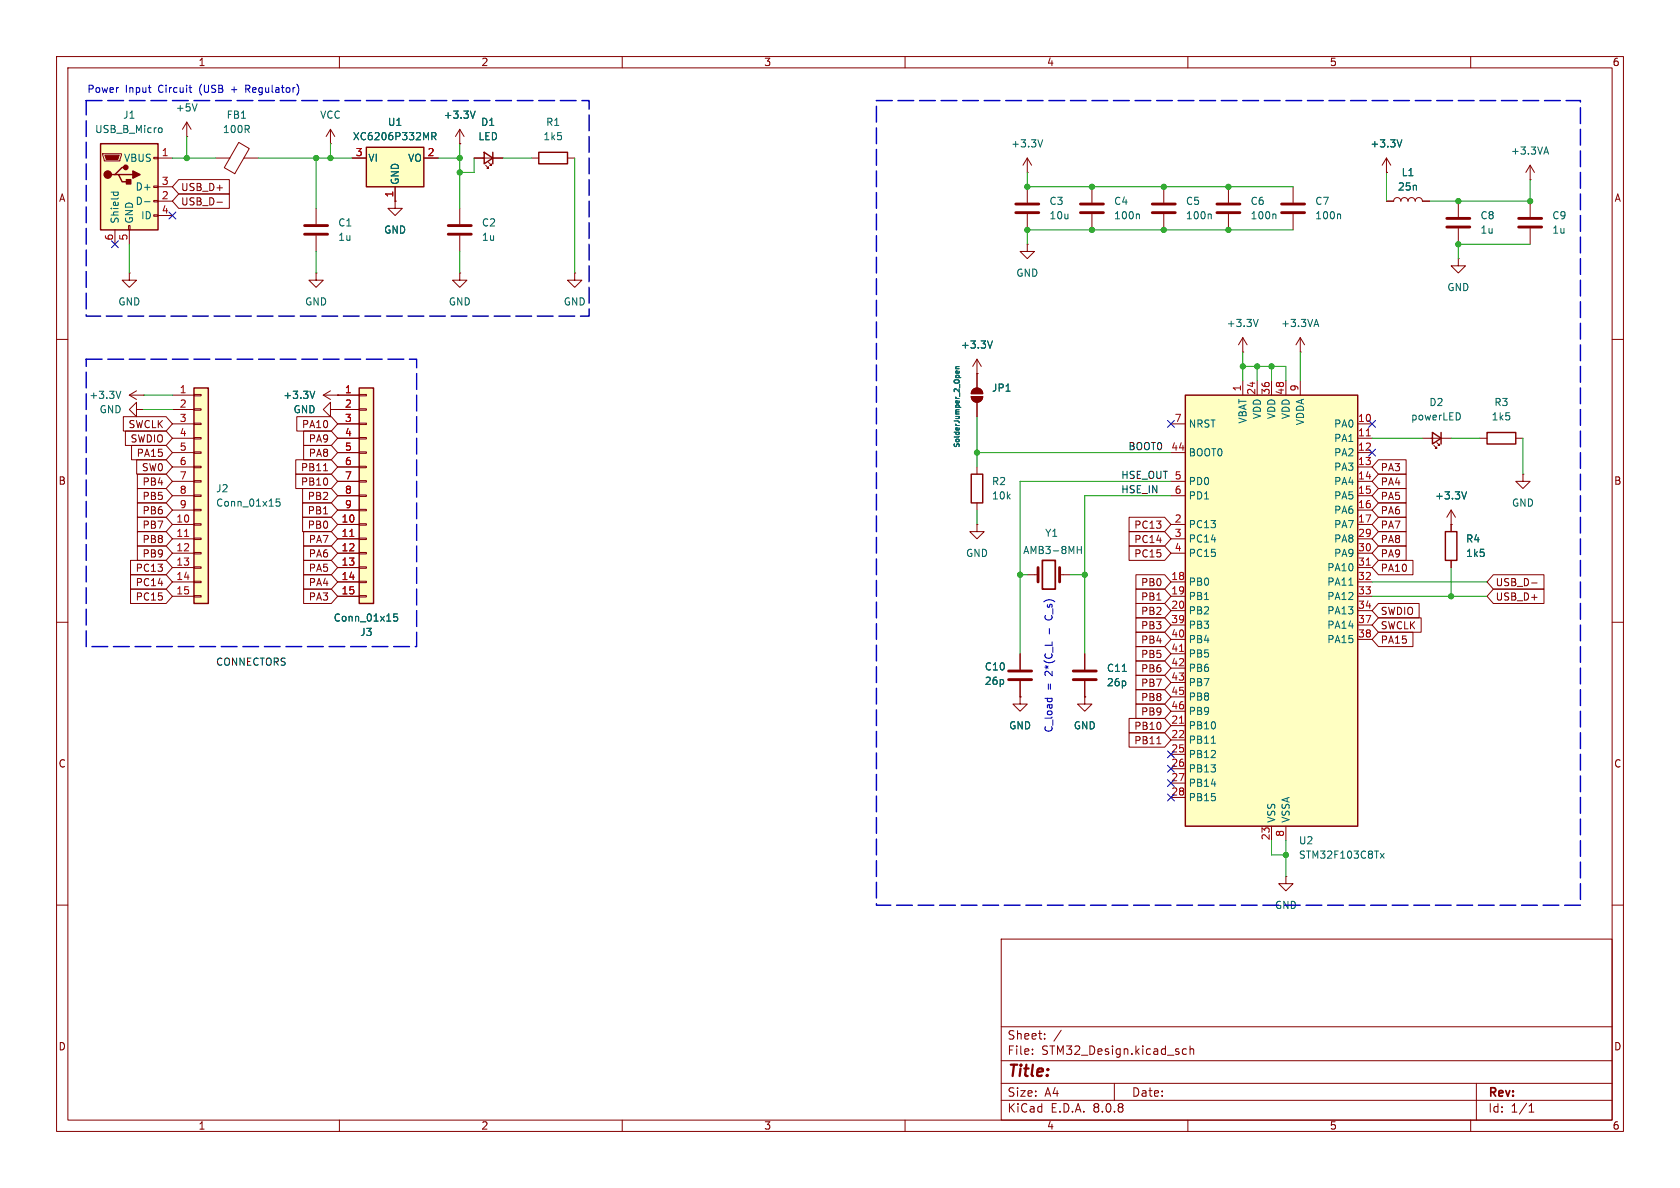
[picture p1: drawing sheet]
<svg xmlns="http://www.w3.org/2000/svg" width="297mm" height="210mm" viewBox="0 0 297 210" stroke-linecap="round" stroke-linejoin="round" font-family="sans-serif">
<g fill="none" stroke="#840000" stroke-width=".18">
<path d="M10 10h277v190h-277zM12 12h273v186h-273zM60 10v2M110 10v2M160 10v2M210 10v2M260 10v2M38.1 27.9h2.5M42.2 25.2l1.9 1.1-2.6 4.4-1.9-1.1zM43.1 27.9h2.6M55.9 36.8v2.8M58.4 25.4h.1"/>
<path d="M58.4 22.9l-.7 1.2M58.4 22.9v2.5M58.4 22.9l.8 1.2M69.8 35.6v1.2h1.3l-1.3 1.3-1.2-1.3h1.2M69.8 35.6h.1M193 33v2.8M193 37.8v2.8M205.7 33v2.8M205.7 37.8v2.8M55.9 48.3v1.2h1.2l-1.2 1.3-1.3-1.3h1.3M55.9 48.3h.1M55.9 41.7v2.8"/>
<path d="M181.6 43.2v1.3h1.3l-1.3 1.2-1.3-1.2h1.3M181.6 43.2h.1M10 60h2M22.9 69.9l1.2 .7M22.9 69.9h2.5M24.1 69.1l-1.2 .8M25.4 69.9h.1M172.7 66h.1M172.7 63.5l-.7 1.3M172.7 63.5v2.5M172.7 63.5l.8 1.3M285 60h2"/>
<path d="M10 110h2M191.8 115.6v2.8M285 110h2M191.8 120.4v2.8M10 160h2M177 166h108v32h-108zM285 160h2M60 198v2M110 198v2M160 198v2M177 194.5h108M177 191.5h108"/>
<path d="M177 187.5h108M177 181.5h108M182.5 186.3v.1M182.5 185.5v.1M184.7 183.6v.1M184.7 182.8v.1M187.6 182.1l-1.3 2M197 191.5v3M209.7 185.5l-.4-.1-.3 .3v.4l.2 .2h.5M210 198v2M210.4 185.5l.2-.1 .4 .1v.9M210.4 184.9v1.5"/>
<path d="M260 198v2M261 191.5v6.5M270.3 196.6h.9M270.3 195.5l.4-.4v1.5"/>
</g>
<path d="M53.8 39.9h4.1M191 37.6h4.1M191 36.1h4.1M203.7 37.6h4.1M203.7 36.1h4.1M53.8 41.4h4.1M189.7 118.6h4.1M189.7 120.1h4.1" fill="none" stroke="#840000" stroke-width=".51"/>
<path d="M201.3 37.8l.1 .2v.7M214 37.8l.1 .2v.7M21.4 69.2l-.5 1.2M175.4 60.3l-.4 1.2M198.4 118.7h.7" fill="none" stroke="#006464" stroke-width=".18"/>
<path d="M17.8 25.4h10.1v15.2h-10.1z" fill="#ffffc2"/>
<path d="M17.8 25.4h10.1v15.2h-10.1zM20.3 30.9h.7l.6 1.2h1.3M21 30.9h2.5M22.2 29.6h-.6l-1.3 1.3h-.6" fill="none" stroke="#840000" stroke-width=".25"/>
<g fill="#840000" stroke="#840000" stroke-width=".25">
<path d="M23.5 30.2l1.3 .7-1.3 .6z"/>
<path d="M22.4 31.8h.7v.7h-.7z"/>
<circle cx="19" cy="30.9" r=".63"/>
<circle cx="22.2" cy="29.6" r=".38"/>
</g>
<g fill="none" stroke="#840000" stroke-width=".18">
<path d="M18.2 27.2h3.3v.2l-.3 1h-2.8zM22.7 39.9h.3v.7h-.3zM27.2 38h.7v.2h-.7zM27.2 35.4h.7v.3h-.7zM27.2 32.9h.7v.2h-.7zM27.2 27.8h.7v.3h-.7zM27.9 27.9h2.6M27.9 35.6h2.6M27.9 33h2.6M27.9 38.1h2.6M181.6 30.5h.1M181.6 27.9v2.6"/>
<path d="M181.6 33v2.8M181.6 37.8v2.8M181.6 27.9l-.8 1.3M181.6 27.9l.8 1.3M20.3 40.6v2.6M22.9 40.6v2.6"/>
</g>
<path d="M18.5 27.4h2.6l-.3 .8h-2z" fill="#840000" stroke="#840000" stroke-width=".18"/>
<path d="M19.6 34h1.3M20.1 34v.3M20.8 34l.1 .3M25.6 35.7h.9M28.2 22.6l.3 .1 .2 .1-.1 .5-.4 .1M184.3 24.7l-.4 1.3" fill="none" stroke="#006464" stroke-width=".18"/>
<path d="M179.6 37.6h4M179.6 36.1h4" fill="none" stroke="#840000" stroke-width=".51"/>
<path d="M64.8 26h10.1v7h-10.1z" fill="#ffffc2"/>
<path d="M64.8 26h10.1v7h-10.1z" fill="none" stroke="#840000" stroke-width=".25"/>
<path d="M62.2 27.9h2.6M69.8 33v2.6M74.9 27.9h2.6M57.1 69.9l1.3 .7M57.1 69.9h2.6M58.4 72.4v-1.3l-1.3 1.3 1.3 1.3v-1.3h1.3M58.4 69.1l-1.3 .8M59.7 69.9h.1M59.7 72.4h.1" fill="none" stroke="#840000" stroke-width=".18"/>
<path d="M76.4 24.1l.6-.1 .1-.1-.1-.3-.6-.2v1.3M76.7 24.1l.4 .6M55.6 69.2l-.4 1.2" fill="none" stroke="#006464" stroke-width=".18"/>
<path d="M34.3 68.6h2.5v38.1h-2.5z" fill="#ffffc2"/>
<g fill="none" stroke="#840000" stroke-width=".18">
<path d="M30.5 69.9h3.8M30.5 72.4h3.8M30.5 74.9h3.8M30.5 77.5h3.8M34.3 79.9h1.3v.2h-1.3zM34.3 77.3h1.3v.3h-1.3zM34.3 74.8h1.3v.3h-1.3zM34.3 72.3h1.3v.2h-1.3zM34.3 69.7h1.3v.3h-1.3zM30.5 92.7h3.8M30.5 95.3h3.8M30.5 97.8h3.8"/>
<path d="M30.5 80h3.8M30.5 82.6h3.8M30.5 85.1h3.8M30.5 87.6h3.8M30.5 90.2h3.8M34.3 97.7h1.3v.2h-1.3zM34.3 95.1h1.3v.3h-1.3zM34.3 92.6h1.3v.2h-1.3zM34.3 90h1.3v.3h-1.3zM34.3 87.5h1.3v.3h-1.3zM34.3 85h1.3v.2h-1.3zM34.3 82.4h1.3v.3h-1.3z"/>
<path d="M30.5 100.3h3.8M30.5 102.9h3.8M30.5 105.4h3.8M34.3 105.3h1.3v.2h-1.3zM34.3 102.7h1.3v.3h-1.3zM34.3 100.2h1.3v.3h-1.3z"/>
</g>
<path d="M34.3 68.6h2.5v38.1h-2.5z" fill="none" stroke="#840000" stroke-width=".25"/>
<path d="M32.6 94.8h.8" fill="none" stroke="#a90000" stroke-width=".18"/>
<path d="M49.5 88.2h-.6l-.1 .6 .2-.1 .4 .1 .1 .1v.5l-.2 .1-.5-.1" fill="none" stroke="#006464" stroke-width=".18"/>
<path d="M63.5 68.6h2.5v38.1h-2.5z" fill="#ffffc2"/>
<g fill="none" stroke="#840000" stroke-width=".18">
<path d="M33 24.1h.1M33 21.6l-.7 1.3M33 21.6v2.5M33 21.6l.8 1.3M83.8 27.9h5.1M85.9 29.2l.5 .5h-.3h.3v-.2M86.4 28.7l.5 .5h-.3h.3v-.2M94 27.9h1.2M100.3 27.9h1.3M217.2 33v2.8M217.2 37.8v2.8M228.6 33v2.8"/>
<path d="M228.6 37.8v2.8M245.1 35.6h1.3a.64 .64 0 0 1 .6-.7 .64 .64 0 0 1 .6 .7 .64 .64 0 0 1 .7-.7 .64 .64 0 0 1 .6 .7 .64 .64 0 0 1 .7-.7 .64 .64 0 0 1 .6 .7 .64 .64 0 0 1 .6-.7 .64 .64 0 0 1 .7 .7h1.2M245.1 30.5h.1M245.1 27.9l-.8 1.3M245.1 27.9v2.6M245.1 27.9l.8 1.3M257.8 35.6v2.8M270.5 31.8h.1M270.5 29.2l-.8 1.3M270.5 29.2v2.6M270.5 35.6v2.8M270.5 29.2l.8 1.3"/>
<path d="M22.9 48.3v1.2h1.2l-1.2 1.3-1.3-1.3h1.3M22.9 48.3h.1M81.3 48.3v1.2h1.2l-1.2 1.3-1.3-1.3h1.3M81.3 48.3h.1M257.8 45.7v1.3h1.3l-1.3 1.3-1.3-1.3h1.3M257.8 45.7h.1M257.8 40.4v2.8M270.5 40.4v2.8M24.1 72.4v-1.3l-1.2 1.3 1.2 1.3v-1.3h1.3M25.4 72.4h.1M59.7 69.9h3.8M59.7 72.4h3.8"/>
<path d="M59.7 74.9h3.8M59.7 77.5h3.8M63.5 79.9h1.3v.2h-1.3zM63.5 77.3h1.3v.3h-1.3zM63.5 74.8h1.3v.3h-1.3zM63.5 72.3h1.3v.2h-1.3zM63.5 69.7h1.3v.3h-1.3zM261.6 77.5h1.3M268 77.5h1.2M59.7 92.7h3.8M59.7 95.3h3.8M59.7 97.8h3.8"/>
<path d="M59.7 80h3.8M59.7 82.6h3.8M59.7 85.1h3.8M59.7 87.6h3.8M59.7 90.2h3.8M63.5 97.7h1.3v.2h-1.3zM63.5 95.1h1.3v.3h-1.3zM63.5 92.6h1.3v.2h-1.3zM63.5 90h1.3v.3h-1.3zM63.5 87.5h1.3v.3h-1.3zM63.5 85h1.3v.2h-1.3zM63.5 82.4h1.3v.3h-1.3z"/>
<path d="M172.7 92.7v1.3h1.3l-1.3 1.3-1.3-1.3h1.3M172.7 92.7h.1M256.5 92.7h.1M256.5 90.2l-.7 1.2M256.5 90.2v3.8M256.5 99.1v1.2M256.5 90.2l.8 1.2M269.2 83.8v1.3h1.3l-1.3 1.3-1.2-1.3h1.2M269.2 83.8h.1M59.7 100.3h3.8M59.7 102.9h3.8M59.7 105.4h3.8"/>
<path d="M63.5 105.3h1.3v.2h-1.3zM63.5 102.7h1.3v.3h-1.3zM63.5 100.2h1.3v.3h-1.3zM180.3 115.6v2.8M180.3 123.2v1.3h1.3l-1.3 1.2-1.2-1.2h1.2M180.3 123.2h.1M180.3 120.4v2.8M191.8 123.2v1.3h1.2l-1.2 1.2-1.3-1.2h1.3M191.8 123.2h.1M227.3 154.9v1.3h1.3l-1.3 1.3-1.2-1.3h1.2M227.3 154.9h.1"/>
</g>
<path d="M85.6 26.9l1.5 1-1.5 1.1zM87.1 26.9v2.1M95.2 26.9h5.1v2.1h-5.1zM63.5 68.6h2.5v38.1h-2.5zM262.9 76.5h5.1v2h-5.1zM255.5 94h2.1v5.1h-2.1z" fill="none" stroke="#840000" stroke-width=".25"/>
<path d="M61.8 94.8h.8" fill="none" stroke="#a90000" stroke-width=".18"/>
<path d="M34.8 18.4l-.4 1.2M225.4 37.8l.2 .2v.7M236.8 37.8l.2 .2v.7M247.8 24.7l-.4 1.3M273 26.9h.7M273.4 26l.4 1.2M259.3 86.9l-.5 1.3M70.2 108.5h-.6v.6l.2-.1 .4 .1 .1 .2-.1 .4-.1 .1-.5-.1" fill="none" stroke="#006464" stroke-width=".18"/>
<path d="M215.1 37.6h4.1M215.1 36.1h4.1M226.6 37.6h4M226.6 36.1h4M255.8 38.6h4M268.5 38.6h4M255.8 40.1h4M268.5 40.1h4M178.3 118.6h4.1M178.3 120.1h4.1" fill="none" stroke="#840000" stroke-width=".51"/>
<path d="M209.5 69.9h30.5v76.2h-30.5z" fill="#ffffc2"/>
<path d="M209.5 69.9h30.5v76.2h-30.5zM253.2 76.5l1.6 1-1.6 1zM254.8 76.5v2M171.7 83.8h2v5.1h-2z" fill="none" stroke="#840000" stroke-width=".25"/>
<g fill="none" stroke="#840000" stroke-width=".18">
<path d="M31.6 34.3h8.9v2.5h-8.9l-1.1-1.2zM31.6 31.7h8.9v2.6h-8.9l-1.1-1.3zM38.4 35.7h.9M62.2 27.9h2.6M69.8 35.6h.1M69.8 33v2.6M74.9 27.9h2.6M81.3 25.4h.1M81.3 22.9v2.5M81.3 36.8v2.8M81.3 22.9l-.8 1.2M81.3 22.9l.7 1.2"/>
<path d="M83.8 27.9h1.8M87.1 27.9h1.8M245.1 30.5h.1M245.1 35.6h1.3M251.5 35.6h1.2M81.3 41.7v2.8M101.6 48.3v1.2h1.3l-1.3 1.3-1.3-1.3h1.3M101.6 48.3h.1M219.7 59.7v2.5M219.7 59.7l-.8 1.3M219.7 59.7l.8 1.3M229.9 59.7v2.5"/>
<path d="M229.9 59.7l-.8 1.3M229.9 59.7l.7 1.3M21.8 73.7h7.6l1.1 1.2-1.1 1.3h-7.6zM22.2 76.2h7.2l1.1 1.3-1.1 1.2h-7.2zM23.3 78.7h6.1l1.1 1.3-1.1 1.3h-6.1zM52.5 73.7h6.1l1.1 1.2-1.1 1.3h-6.1zM53.7 76.2h4.9l1.1 1.3-1.1 1.2h-4.9zM53.7 78.7h4.9l1.1 1.3-1.1 1.3h-4.9zM59.7 69.9h.1M59.7 72.4h.1M59.7 74.9h3.8M59.7 77.5h3.8"/>
<path d="M59.7 69.9h3.8M59.7 72.4h3.8M171.7 70.1h2a1.02 1.02 0 0 1-1 1 1.02 1.02 0 0 1-1-1zM172 68.9a1.02 1.02 0 0 1 1.1-.2 1.02 1.02 0 0 1 .6 .9h-2zM172.7 66h.1M172.7 66v2.6M172.7 71.1v2.6M207 74.9h2.5M219.7 62.2h.1M219.7 67.3v2.6M222.2 67.3v2.6M224.8 67.3v2.6"/>
<path d="M227.3 67.3v2.6M229.9 62.2h.1M229.9 67.3v2.6M240 74.9h2.6M240 77.5h2.6M251.5 77.5h5M253.5 78.7l.5 .5h-.3h.3v-.2M254 78.2l.5 .5h-.2h.2v-.2M23.1 99.1h6.3l1.1 1.2-1.1 1.3h-6.3zM24.2 81.3h5.2l1.1 1.3-1.1 1.2h-5.2zM24.3 88.9h5.1l1.1 1.3-1.1 1.2h-5.1zM24.3 86.4h5.1l1.1 1.2-1.1 1.3h-5.1z"/>
<path d="M24.3 83.8h5.1l1.1 1.3-1.1 1.3h-5.1zM24.3 94h5.1l1.1 1.3-1.1 1.2h-5.1zM24.3 96.5h5.1l1.1 1.3-1.1 1.3h-5.1zM24.3 91.4h5.1l1.1 1.3-1.1 1.3h-5.1zM52.3 81.3h6.3l1.1 1.3-1.1 1.2h-6.3zM52.3 83.8h6.3l1.1 1.3-1.1 1.3h-6.3zM53.5 86.4h5.1l1.1 1.2-1.1 1.3h-5.1zM53.5 91.4h5.1l1.1 1.3-1.1 1.3h-5.1zM53.5 88.9h5.1l1.1 1.3-1.1 1.2h-5.1zM53.7 99.1h4.9l1.1 1.2-1.1 1.3h-4.9zM53.7 96.5h4.9l1.1 1.3-1.1 1.3h-4.9zM53.7 94h4.9l1.1 1.3-1.1 1.2h-4.9z"/>
<path d="M57.2 83.2h.7M59.7 80h3.8M59.7 82.6h3.8M59.7 85.1h3.8M59.7 87.6h3.8M59.7 90.2h3.8M59.7 92.7h3.8M59.7 95.3h3.8M59.7 97.8h3.8M172.7 82.6v1.2M172.7 88.9v1.3M199.6 91.4h6.3l1.1 1.3-1.1 1.3h-6.3z"/>
<path d="M199.6 96.5h6.3l1.1 1.3-1.1 1.3h-6.3zM199.6 94h6.3l1.1 1.3-1.1 1.2h-6.3zM207 80h2.5M207 85.1h2.5M207 87.6h2.5M207 92.7h2.5M207 95.3h2.5M207 97.8h2.5M240 80h2.6M240 82.6h2.6M240 85.1h2.6M240 87.6h2.6"/>
<path d="M240 90.2h2.6M240 92.7h2.6M240 95.3h2.6M240 97.8h2.6M243.7 88.9h4.9v2.5h-4.9l-1.1-1.2zM243.7 83.8h4.9v2.6h-4.9l-1.1-1.3zM243.7 81.3h4.9v2.5h-4.9l-1.1-1.2zM243.7 99.1h6.1v2.5h-6.1l-1.1-1.3zM243.7 96.5h4.9v2.6h-4.9l-1.1-1.3zM243.7 94h4.9v2.5h-4.9l-1.1-1.2zM243.7 86.4h4.9v2.5h-4.9l-1.1-1.3zM243.7 91.4h4.9v2.6h-4.9l-1.1-1.3z"/>
<path d="M256.5 92.7h.1M256.5 92.7v1.3M256.5 99.1v1.2M23.1 101.6h6.3l1.1 1.3-1.1 1.2h-6.3zM23.1 104.1h6.3l1.1 1.3-1.1 1.3h-6.3zM53.7 104.1h4.9l1.1 1.3-1.1 1.3h-4.9zM53.7 101.6h4.9l1.1 1.3-1.1 1.2h-4.9zM59.7 102.9h3.8M59.7 105.4h3.8M59.7 100.3h3.8M180.3 115.6v2.8M181.6 101.6h1.9"/>
<path d="M187.3 101.6h1.9M191.8 115.6v2.8M200.8 106.7h5.1l1.1 1.3-1.1 1.2h-5.1zM200.8 109.2h5.1l1.1 1.3-1.1 1.3h-5.1zM200.8 114.3h5.1l1.1 1.3-1.1 1.2h-5.1zM200.8 111.8h5.1l1.1 1.2-1.1 1.3h-5.1zM200.8 104.1h5.1l1.1 1.3-1.1 1.3h-5.1zM200.8 101.6h5.1l1.1 1.3-1.1 1.2h-5.1zM200.8 119.4h5.1l1.1 1.3-1.1 1.2h-5.1zM200.8 116.8h5.1l1.1 1.3-1.1 1.3h-5.1zM207 102.9h2.5M207 105.4h2.5"/>
<path d="M207 108h2.5M207 110.5h2.5M207 113h2.5M207 115.6h2.5M207 118.1h2.5M240 102.9h2.6M240 105.4h2.6M240 108h2.6M240 100.3h2.6M240 110.5h2.6M240 113h2.6M243.7 109.2h7.5v2.6h-7.5l-1.1-1.3z"/>
<path d="M243.7 111.8h6.1v2.5h-6.1l-1.1-1.3zM243.7 106.7h7.2v2.5h-7.2l-1.1-1.2zM264 101.6h9v2.5h-9l-1.1-1.2zM264 104.1h9v2.6h-9l-1.1-1.3zM270.8 103.1h.9M180.3 123.2h.1M180.3 120.4v2.8M191.8 123.2h.1M191.8 120.4v2.8M199.6 127h6.3l1.1 1.3-1.1 1.2h-6.3zM199.6 129.5h6.3l1.1 1.3-1.1 1.3h-6.3zM200.8 121.9h5.1l1.1 1.3-1.1 1.3h-5.1z"/>
<path d="M200.8 124.5h5.1l1.1 1.2-1.1 1.3h-5.1zM204.5 131.5h.7M207 128.3h2.5M207 130.8h2.5M207 133.4h2.5M207 135.9h2.5M207 138.4h2.5M207 120.7h2.5M207 123.2h2.5M207 125.7h2.5M207 141h2.5M224.8 146.1v2.5"/>
<path d="M227.3 146.1v2.5"/>
</g>
<path d="M241.5 77.1h.8M61.8 94.8h.8M241.5 99.9h.8M208.5 115.2h.7M208.5 127.9h.7" fill="none" stroke="#a90000" stroke-width=".18"/>
<g fill="none" stroke="#006464" stroke-width=".18">
<path d="M84 19.6l-.4 1.3M76.4 24.1l.6-.1 .1-.1-.1-.3-.6-.2v1.3M76.7 24.1l.4 .6M247.8 24.7l-.4 1.3M222.4 56.5l-.4 1.2M232.4 57.4h.6M232.7 56.5l.4 1.2M55.6 69.2l-.4 1.2M169 65.2h.6M169.5 65.6l.1 .3-.2 .1-.4-.1v-.3h.2l.1 .4M169.6 64.8h-.6l.1 .4M175.4 60.3l-.4 1.2"/>
<path d="M258.1 73.3v.6M190.4 96.6v1.3M190.4 97.2h.8M191.2 96.6v1.3M259.3 86.9l-.5 1.3M70.2 108.5h-.6v.6l.2-.1 .4 .1 .1 .2-.1 .4-.1 .1-.5-.1M198.4 118.7h.7M238.5 103.4h.7M214.1 131.4h.8M244 150.9l.7 .8M244.7 150.9l-.7 .8"/>
</g>
<path d="M184.3 99.1h2.3v5h-2.3z" fill="none" stroke="#840000" stroke-width=".3"/>
<path d="M79.2 39.9h4.1M79.2 41.4h4.1M183.5 100.3v2.6M187.3 100.3v2.6" fill="none" stroke="#840000" stroke-width=".51"/>
<g fill="#840000" stroke="#840000" stroke-width=".18">
<path d="M171.7 70.1h2a1.02 1.02 0 0 1-1 1 1.02 1.02 0 0 1-1-1z"/>
<path d="M172 68.9a1.02 1.02 0 0 1 1.1-.2 1.02 1.02 0 0 1 .6 .9h-2z"/>
</g>
<path d="M26.2 15.5h.5M26.6 16.3h.1M33.4 15.5h.5M33.7 16.3h.2M43.5 15.7h.4M43.9 15.1h-.4v1.2M52.8 15.4v.9M184.7 123.4h1.3M185.2 123.4v.2M185.9 123.4l.1 .2" fill="none" stroke="#0000c2" stroke-width=".18"/>
<path d="M15.2 17.8h88.9v38.1h-88.9zM154.9 17.8h124.5v142.2h-124.5zM15.2 63.5h58.5v50.8h-58.5z" fill="none" stroke="#0000c2" stroke-width=".25" stroke-dasharray="2.8 1"/>
<g fill="none" stroke="#009600" stroke-width=".18">
<path d="M30.5 27.9h7.6M33 24.1v3.8M45.7 27.9h16.5M55.9 27.9v8.9M58.4 25.4v2.5M77.5 27.9h3.8M81.3 25.4v11.4M83.8 27.9v2.6h-2.5M88.9 27.9h5.1M101.6 27.9v20.4M181.6 30.5v2.5h47M245.1 30.5v5.1"/>
<path d="M270.5 31.8v3.8h-17.8M22.9 43.2v5.1M55.9 44.5v3.8M81.3 44.5v3.8M228.6 40.6h-47v2.6M270.5 43.2h-12.7v2.5M25.4 72.4h5.1M25.4 69.9h5.1M172.7 73.7v8.9M219.7 64.8h7.6v2.5M219.7 62.2v5.1M222.2 64.8v2.5"/>
<path d="M224.8 64.8v2.5M229.9 62.2v5.1M242.6 77.5h8.9M256.5 77.5h5.1M269.2 77.5v6.3M172.7 90.2v2.5M172.7 80h34.3M207 87.6h-15.2v28M207 85.1h-26.7v30.5M180.3 101.6h1.3M189.2 101.6h2.6M242.6 105.4h20.3"/>
<path d="M242.6 102.9h20.3M256.5 100.3v5.1M224.8 148.6v2.5h2.5M227.3 148.6v6.3"/>
</g>
<g fill="none" stroke="#000084" stroke-width=".18">
<path d="M29.9 37.5l1.2 1.2M31.1 37.5l-1.2 1.2M19.7 42.6l1.2 1.2M20.9 42.6l-1.2 1.2M206.4 74.3l1.2 1.2M207.6 74.3l-1.2 1.2M242 74.3l1.2 1.2M242 79.4l1.2 1.2M243.2 74.3l-1.2 1.2M243.2 79.4l-1.2 1.2M206.4 137.8l1.2 1.2M206.4 132.7l1.2 1.3"/>
<path d="M206.4 135.3l1.2 1.2M207.6 137.8l-1.2 1.2M207.6 132.7l-1.2 1.3M207.6 135.3l-1.2 1.2M206.4 140.4l1.2 1.2M207.6 140.4l-1.2 1.2"/>
</g>
<g fill="#009600" stroke="#009600" stroke-width=".18">
<circle cx="181.6" cy="40.6" r=".46"/>
<circle cx="172.7" cy="80" r=".46"/>
<circle cx="193" cy="33" r=".46"/>
<circle cx="193" cy="40.6" r=".46"/>
<circle cx="191.8" cy="101.6" r=".46"/>
<circle cx="180.3" cy="101.6" r=".46"/>
<circle cx="181.6" cy="33" r=".46"/>
<circle cx="217.2" cy="40.6" r=".46"/>
<circle cx="205.7" cy="40.6" r=".46"/>
<circle cx="217.2" cy="33" r=".46"/>
<circle cx="205.7" cy="33" r=".46"/>
<circle cx="219.7" cy="64.8" r=".46"/>
<circle cx="222.2" cy="64.8" r=".46"/>
<circle cx="270.5" cy="35.6" r=".46"/>
<circle cx="224.8" cy="64.8" r=".46"/>
<circle cx="257.8" cy="43.2" r=".46"/>
<circle cx="257.8" cy="35.6" r=".46"/>
<circle cx="55.9" cy="27.9" r=".46"/>
<circle cx="33" cy="27.9" r=".46"/>
<circle cx="81.3" cy="27.9" r=".46"/>
<circle cx="81.3" cy="30.5" r=".46"/>
<circle cx="58.4" cy="27.9" r=".46"/>
<circle cx="227.3" cy="151.1" r=".46"/>
<circle cx="256.5" cy="105.4" r=".46"/>
</g>
<text font-size="2.8" fill="#840000" x="178" y="190.9">Title:</text>
<g font-size="2.1" fill="#840000">
<text x="178" y="184">Sheet:</text>
<text x="178" y="186.7">File:</text>
<text x="184.1" y="186.7">STM32_Design.kicad_sch</text>
<text x="178" y="196.9">KiCad</text>
<text x="178" y="194.1">Size:</text>
<text x="184.7" y="194.1">A4</text>
<text x="185.7" y="196.9">E.D.A.</text>
<text x="193.3" y="196.9">8.0.8</text>
<text x="200" y="194.1">Date:</text>
<text x="263" y="194.3">Rev:</text>
<text x="263" y="196.9">Id:</text>
<text x="267.1" y="196.9">1/1</text>
</g>
<g font-size="1.8" fill="#840000">
<text x="35" y="11.9">1</text>
<text x="85" y="11.9">2</text>
<text x="135" y="11.9">3</text>
<text x="185" y="11.9">4</text>
<text x="235" y="11.9">5</text>
<text x="285" y="11.9">6</text>
<text x="10.3" y="35.9">A</text>
<text x="31.9" y="34">USB_D+</text>
<text x="285.3" y="35.9">A</text>
<text x="31.9" y="36.5">USB_D-</text>
<text x="22.6" y="75.9">SWCLK</text>
<text x="53.3" y="75.9">PA10</text>
<text x="23" y="78.4">SWDIO</text>
<text x="24.1" y="81">PA15</text>
<text x="25" y="83.5">SW0</text>
<text x="53.1" y="83.5">PB11</text>
<text x="54.5" y="78.4">PA9</text>
<text x="54.5" y="81">PA8</text>
<text x="244" y="83.5">PA3</text>
<text x="10.3" y="85.9">B</text>
<text x="25.1" y="88.6">PB5</text>
<text x="25.1" y="86">PB4</text>
<text x="53.1" y="86">PB10</text>
<text x="54.3" y="88.6">PB2</text>
<text x="244" y="86">PA4</text>
<text x="244" y="88.6">PA5</text>
<text x="285.3" y="85.9">B</text>
<text x="25.1" y="91.1">PB6</text>
<text x="25.1" y="93.7">PB7</text>
<text x="54.3" y="93.7">PB0</text>
<text x="54.3" y="91.1">PB1</text>
<text x="200.4" y="93.7">PC13</text>
<text x="244" y="91.1">PA6</text>
<text x="244" y="93.7">PA7</text>
<text x="23.9" y="101.3">PC13</text>
<text x="25.1" y="96.2">PB8</text>
<text x="25.1" y="98.7">PB9</text>
<text x="54.5" y="101.3">PA5</text>
<text x="54.5" y="98.7">PA6</text>
<text x="54.5" y="96.2">PA7</text>
<text x="200.4" y="98.7">PC15</text>
<text x="200.4" y="96.2">PC14</text>
<text x="244" y="101.3">PA10</text>
<text x="244" y="98.7">PA9</text>
<text x="244" y="96.2">PA8</text>
<text x="23.9" y="103.8">PC14</text>
<text x="23.9" y="106.4">PC15</text>
<text x="54.5" y="106.4">PA3</text>
<text x="54.5" y="103.8">PA4</text>
<text x="201.6" y="106.4">PB1</text>
<text x="201.6" y="103.8">PB0</text>
<text x="264.3" y="103.8">USB_D-</text>
<text x="264.3" y="106.4">USB_D+</text>
<text x="201.6" y="108.9">PB2</text>
<text x="201.6" y="111.4">PB3</text>
<text x="201.6" y="114">PB4</text>
<text x="244" y="111.4">SWCLK</text>
<text x="244" y="114">PA15</text>
<text x="244" y="108.9">SWDIO</text>
<text x="201.6" y="116.5">PB5</text>
<text x="201.6" y="119.1">PB6</text>
<text x="201.6" y="124.1">PB8</text>
<text x="201.6" y="121.6">PB7</text>
<text x="200.4" y="129.2">PB10</text>
<text x="200.4" y="131.8">PB11</text>
<text x="201.6" y="126.7">PB9</text>
<text x="10.3" y="135.9">C</text>
<text x="285.3" y="135.9">C</text>
<text x="10.3" y="185.9">D</text>
<text x="285.3" y="185.9">D</text>
<text x="35" y="199.9">1</text>
<text x="85" y="199.9">2</text>
<text x="135" y="199.9">3</text>
<text x="185" y="199.9">4</text>
<text x="235" y="199.9">5</text>
<text x="285" y="199.9">6</text>
</g>
<g font-size="1.8" fill="#0000c2">
<text x="15.4" y="16.6">Power</text>
<text x="22.1" y="16.6">Input</text>
<text x="28.1" y="16.6">Circuit</text>
<text x="35.5" y="16.6">(USB</text>
<text x="41.3" y="16.6">+</text>
<text x="44.1" y="16.6">Regulator)</text>
<text x="186.3" y="111.9" transform="rotate(-90 186.3 111.9)">-</text>
<text x="186.3" y="109.1" transform="rotate(-90 186.3 109.1)">C_s)</text>
<text x="186.3" y="119.3" transform="rotate(-90 186.3 119.3)">2*(C_L</text>
<text x="186.3" y="122.1" transform="rotate(-90 186.3 122.1)">=</text>
<text x="186.3" y="129.6" transform="rotate(-90 186.3 129.6)">C_load</text>
</g>
<g font-size="1.8" fill="#006464">
<text x="16.7" y="23.7">USB_B_Micro</text>
<text x="21.7" y="21.2">J1</text>
<text x="31" y="19.9">+5V</text>
<text x="39.3" y="23.7">100R</text>
<text x="40" y="21.2">FB1</text>
<text x="56.5" y="21.2">VCC</text>
<text x="68.5" y="22.5">U1</text>
<text x="78.3" y="21.2">+3.3V</text>
<text x="85" y="22.5">D1</text>
<text x="96.4" y="22.5">R1</text>
<text x="21.8" y="28.8">VBUS</text>
<text x="62.3" y="25">XC6206P332MR</text>
<text x="65" y="28.8">VI</text>
<text x="72.1" y="28.8">VO</text>
<text x="84.5" y="25">LED</text>
<text x="96" y="25">1k5</text>
<text x="178.7" y="26.3">+3.3V</text>
<text x="242.2" y="26.3">+3.3V</text>
<text x="267" y="27.5">+3.3VA</text>
<text x="23.9" y="33.9">D+</text>
<text x="70.7" y="32.8" transform="rotate(-90 70.7 32.8)">GND</text>
<text x="247" y="33.9">25n</text>
<text x="247.7" y="31.3">L1</text>
<text x="21.2" y="39.6" transform="rotate(-90 21.2 39.6)">Shield</text>
<text x="23.7" y="39.6" transform="rotate(-90 23.7 39.6)">GND</text>
<text x="23.9" y="36.4">D-</text>
<text x="24.8" y="39">ID</text>
<text x="59.7" y="40.2">C1</text>
<text x="67.8" y="41.5">GND</text>
<text x="85.1" y="40.2">C2</text>
<text x="185.4" y="36.4">C3</text>
<text x="185.4" y="39">10u</text>
<text x="196.9" y="36.4">C4</text>
<text x="196.9" y="39">100n</text>
<text x="209.6" y="36.4">C5</text>
<text x="209.6" y="39">100n</text>
<text x="221" y="36.4">C6</text>
<text x="221" y="39">100n</text>
<text x="232.4" y="36.4">C7</text>
<text x="232.4" y="39">100n</text>
<text x="261.6" y="39">C8</text>
<text x="261.6" y="41.5">1u</text>
<text x="274.3" y="39">C9</text>
<text x="274.3" y="41.5">1u</text>
<text x="59.7" y="42.8">1u</text>
<text x="85.1" y="42.8">1u</text>
<text x="179.6" y="49.1">GND</text>
<text x="255.8" y="51.7">GND</text>
<text x="20.8" y="54.2">GND</text>
<text x="53.8" y="54.2">GND</text>
<text x="79.2" y="54.2">GND</text>
<text x="99.6" y="54.2">GND</text>
<text x="216.8" y="58">+3.3V</text>
<text x="226.4" y="58">+3.3VA</text>
<text x="169.8" y="61.8">+3.3V</text>
<text x="15.7" y="70.7">+3.3V</text>
<text x="50" y="70.7">+3.3V</text>
<text x="175.3" y="69.4">JP1</text>
<text x="252.6" y="72">D2</text>
<text x="264.1" y="72">R3</text>
<text x="17.5" y="73.3">GND</text>
<text x="51.8" y="73.3">GND</text>
<text x="210.1" y="75.8">NRST</text>
<text x="220.6" y="75" transform="rotate(-90 220.6 75)">VBAT</text>
<text x="223.1" y="74.2" transform="rotate(-90 223.1 74.2)">VDD</text>
<text x="225.7" y="74.2" transform="rotate(-90 225.7 74.2)">VDD</text>
<text x="228.2" y="74.2" transform="rotate(-90 228.2 74.2)">VDD</text>
<text x="230.7" y="75.3" transform="rotate(-90 230.7 75.3)">VDDA</text>
<text x="235.8" y="75.8">PA0</text>
<text x="249.4" y="74.5">powerLED</text>
<text x="263.6" y="74.5">1k5</text>
<text x="210.1" y="80.9">BOOT0</text>
<text x="235.8" y="78.3">PA1</text>
<text x="235.8" y="80.9">PA2</text>
<text x="235.8" y="83.4">PA3</text>
<text x="38.1" y="87.2">J2</text>
<text x="38.1" y="89.8">Conn_01x15</text>
<text x="175.3" y="86">R2</text>
<text x="175.3" y="88.5">10k</text>
<text x="210.1" y="86">PD0</text>
<text x="210.1" y="88.5">PD1</text>
<text x="235.8" y="86">PA4</text>
<text x="235.8" y="88.5">PA5</text>
<text x="253.6" y="88.5">+3.3V</text>
<text x="267.2" y="89.8">GND</text>
<text x="184.7" y="95.1">Y1</text>
<text x="210.1" y="93.6">PC13</text>
<text x="235.8" y="91">PA6</text>
<text x="235.8" y="93.6">PA7</text>
<text x="170.7" y="98.7">GND</text>
<text x="180.8" y="98.1">AMB3-8MH</text>
<text x="210.1" y="96.1">PC14</text>
<text x="210.1" y="98.7">PC15</text>
<text x="234.5" y="101.2">PA10</text>
<text x="235.8" y="96.1">PA8</text>
<text x="235.8" y="98.7">PA9</text>
<text x="259.1" y="96.1">R4</text>
<text x="259.1" y="98.7">1k5</text>
<text x="210.1" y="103.7">PB0</text>
<text x="210.1" y="106.3">PB1</text>
<text x="234.5" y="103.7">PA11</text>
<text x="234.5" y="106.3">PA12</text>
<text x="58.9" y="110.1">Conn_01x15</text>
<text x="63.6" y="112.6">J3</text>
<text x="210.1" y="108.8">PB2</text>
<text x="210.1" y="111.4">PB3</text>
<text x="210.1" y="113.9">PB4</text>
<text x="234.5" y="108.8">PA13</text>
<text x="234.5" y="111.4">PA14</text>
<text x="234.5" y="113.9">PA15</text>
<text x="174" y="118.7">C10</text>
<text x="195.6" y="119">C11</text>
<text x="210.1" y="116.4">PB5</text>
<text x="210.1" y="119">PB6</text>
<text x="174" y="121.3">26p</text>
<text x="195.6" y="121.5">26p</text>
<text x="210.1" y="121.5">PB7</text>
<text x="210.1" y="124.1">PB8</text>
<text x="178.3" y="129.1">GND</text>
<text x="189.7" y="129.1">GND</text>
<text x="210.1" y="129.1">PB10</text>
<text x="210.1" y="131.7">PB11</text>
<text x="210.1" y="126.6">PB9</text>
<text x="210.1" y="134.2">PB12</text>
<text x="210.1" y="136.8">PB13</text>
<text x="210.1" y="139.3">PB14</text>
<text x="210.1" y="141.8">PB15</text>
<text x="225.7" y="145.5" transform="rotate(-90 225.7 145.5)">VSS</text>
<text x="228.2" y="145.5" transform="rotate(-90 228.2 145.5)">VSSA</text>
<text x="229.5" y="149.5">U2</text>
<text x="229.5" y="152">STM32F103C8Tx</text>
<text x="225.3" y="160.9">GND</text>
</g>
<g font-size="1.8" fill="#a90000">
<text x="28.5" y="27.7">1</text>
<text x="62.8" y="27.7">3</text>
<text x="75.5" y="27.7">2</text>
<text x="28.5" y="35.3">2</text>
<text x="28.5" y="32.8">3</text>
<text x="69.6" y="35" transform="rotate(-90 69.6 35)">1</text>
<text x="28.5" y="37.8">4</text>
<text x="20.1" y="42.6" transform="rotate(-90 20.1 42.6)">6</text>
<text x="22.6" y="42.6" transform="rotate(-90 22.6 42.6)">5</text>
<text x="31.7" y="69.6">1</text>
<text x="60.9" y="69.6">1</text>
<text x="219.5" y="69.3" transform="rotate(-90 219.5 69.3)">1</text>
<text x="222" y="69.9" transform="rotate(-90 222 69.9)">24</text>
<text x="224.5" y="69.9" transform="rotate(-90 224.5 69.9)">36</text>
<text x="227.1" y="69.9" transform="rotate(-90 227.1 69.9)">48</text>
<text x="229.6" y="69.3" transform="rotate(-90 229.6 69.3)">9</text>
<text x="31.7" y="72.1">2</text>
<text x="31.7" y="74.7">3</text>
<text x="31.7" y="77.2">4</text>
<text x="60.9" y="72.1">2</text>
<text x="60.9" y="74.7">3</text>
<text x="60.9" y="77.2">4</text>
<text x="207.6" y="74.7">7</text>
<text x="240" y="74.7">10</text>
<text x="240" y="77.2">11</text>
<text x="31.7" y="79.8">5</text>
<text x="31.7" y="82.3">6</text>
<text x="60.9" y="79.8">5</text>
<text x="60.9" y="82.3">6</text>
<text x="207" y="79.8">44</text>
<text x="240" y="79.8">12</text>
<text x="240" y="82.3">13</text>
<text x="31.7" y="84.8">7</text>
<text x="31.7" y="87.4">8</text>
<text x="31.7" y="89.9">9</text>
<text x="60.9" y="84.8">7</text>
<text x="60.9" y="87.4">8</text>
<text x="60.9" y="89.9">9</text>
<text x="207.6" y="87.4">6</text>
<text x="240" y="84.8">14</text>
<text x="240" y="87.4">15</text>
<text x="240" y="89.9">16</text>
<text x="31.1" y="92.5">10</text>
<text x="31.1" y="95">11</text>
<text x="60.3" y="92.5">10</text>
<text x="60.3" y="95">11</text>
<text x="207.6" y="92.5">2</text>
<text x="207.6" y="95">3</text>
<text x="240" y="92.5">17</text>
<text x="240" y="95">29</text>
<text x="31.1" y="97.5">12</text>
<text x="31.1" y="100.1">13</text>
<text x="60.3" y="97.5">12</text>
<text x="60.3" y="100.1">13</text>
<text x="207.6" y="97.5">4</text>
<text x="240" y="97.5">30</text>
<text x="240" y="100.1">31</text>
<text x="31.1" y="102.6">14</text>
<text x="31.1" y="105.2">15</text>
<text x="60.3" y="102.6">14</text>
<text x="60.3" y="105.2">15</text>
<text x="207" y="102.6">18</text>
<text x="207" y="105.2">19</text>
<text x="207" y="107.7">20</text>
<text x="240" y="102.6">32</text>
<text x="240" y="105.2">33</text>
<text x="240" y="107.7">34</text>
<text x="207" y="110.2">39</text>
<text x="207" y="112.8">40</text>
<text x="240" y="110.2">37</text>
<text x="240" y="112.8">38</text>
<text x="207" y="115.3">41</text>
<text x="207" y="117.9">42</text>
<text x="207" y="120.4">43</text>
<text x="207" y="122.9">45</text>
<text x="207" y="125.5">46</text>
<text x="207" y="128">21</text>
<text x="207" y="130.6">22</text>
<text x="207" y="133.1">25</text>
<text x="207" y="135.6">26</text>
<text x="207" y="138.2">27</text>
<text x="207" y="140.7">28</text>
<text x="224.5" y="148.6" transform="rotate(-90 224.5 148.6)">23</text>
<text x="227.1" y="148" transform="rotate(-90 227.1 148)">8</text>
</g>
<g font-size="1.8" fill="#0f0f0f">
<text x="199.4" y="79.7">BOOT0</text>
<text x="198.1" y="84.7">HSE_OUT 5</text>
<text x="198.1" y="87.3">HSE_IN</text>
<text x="38.1" y="117.8">CONNECTORS</text>
</g>
<text font-size="1.2" fill="#006464" x="169.8" y="79.3" transform="rotate(-90 169.8 79.3)">SolderJumper_2_Open</text>
</svg>
